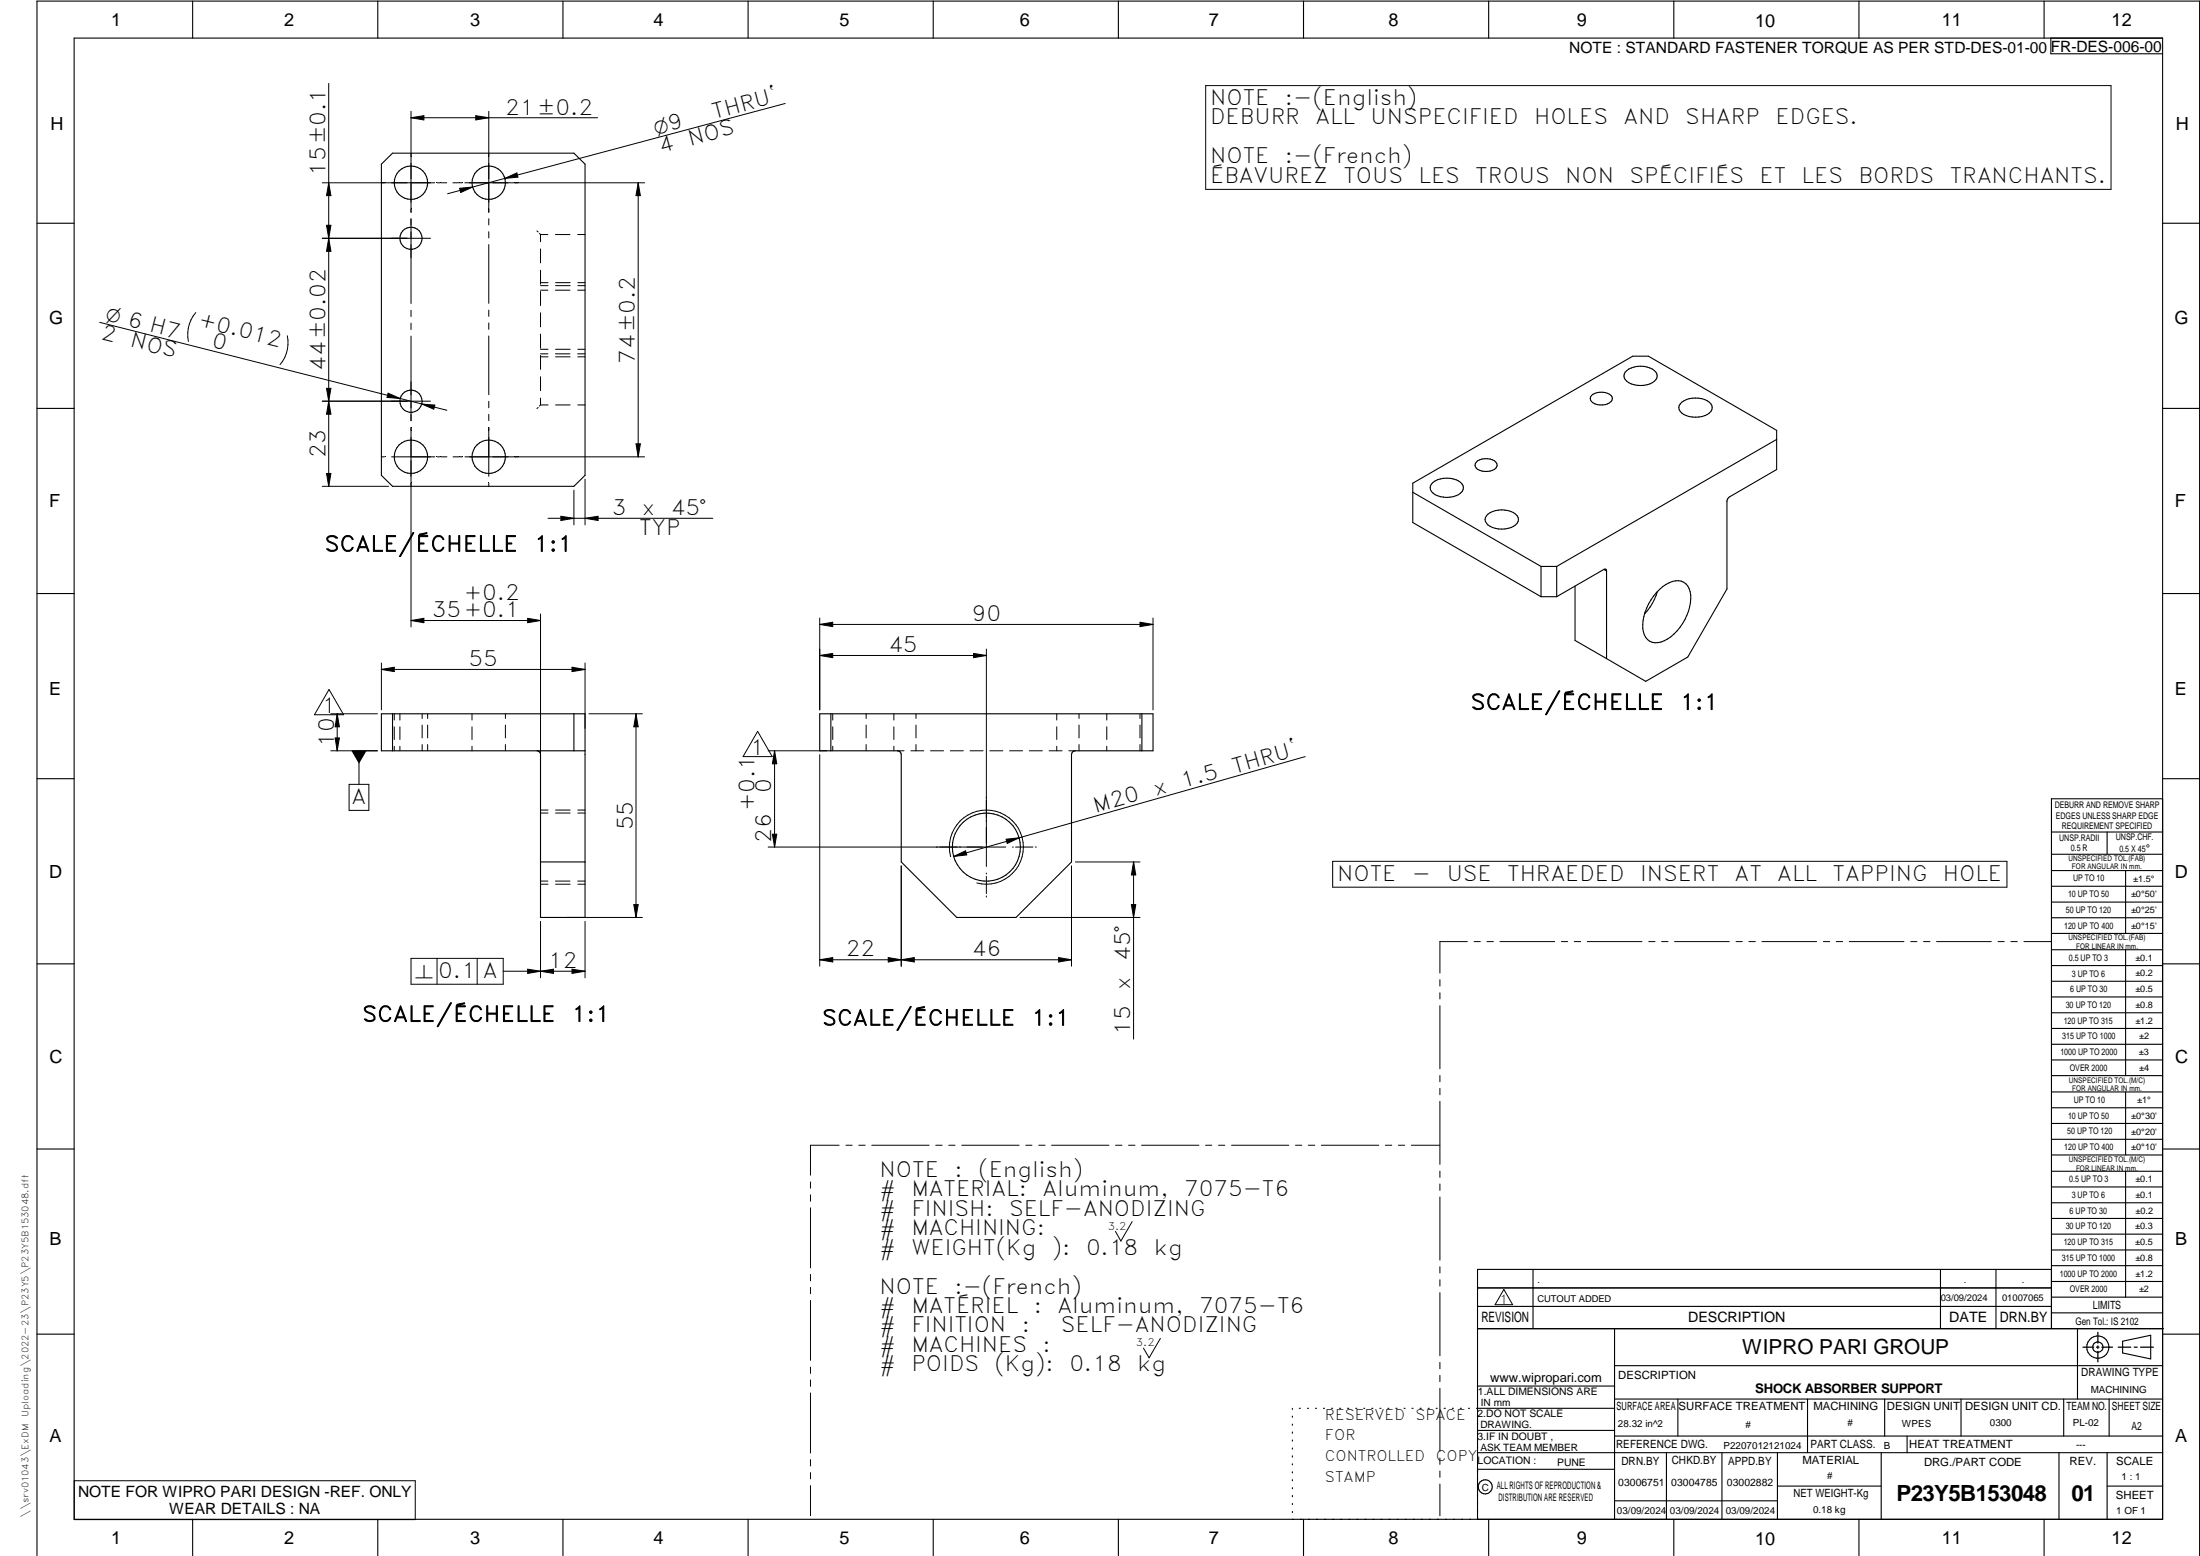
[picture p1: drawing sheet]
<svg xmlns="http://www.w3.org/2000/svg" width="594mm" height="420mm" viewBox="0 0 594 420" stroke-linecap="round" stroke-linejoin="round" font-family="sans-serif">
<g fill="none" stroke="#000" stroke-width=".3">
<path d="M20 10.3h564v400h-564zM52 .3v10M102 .3v10M152 .3v10M202 .3v10M252 .3v10M302 .3v10M352 .3v10M402 .3v10M452 .3v10M502 .3v10M552 .3v10"/>
<path d="M553.8 10.3v4.2h30.2M103 44.3l3-2.9h49l3 2.9v84.1l-3 2.9h-49l-3-2.9zM10 60.3h10M584 60.3h10M10 110.3h10M429.8 106.8a4.1 4.1 0 0 1 5.5 .4 1.8 1.8 0 0 1-1.8 2.1h-.7a2.9 2.9 0 0 1-3.4-1.7zM439.3 100.1a6.3 6.3 0 0 1 7.9 .4 1.89 1.89 0 0 1-1 2.8 6.3 6.3 0 0 1-7.3-.8 1.67 1.67 0 0 1 .4-2.4zM454.1 108.6a6.4 6.4 0 0 1 7.9 .5 1.91 1.91 0 0 1-1 2.8 6.5 6.5 0 0 1-7.3-.8 1.66 1.66 0 0 1 .4-2.5zM479.8 118.7l-59.4 34.3M584 110.3h10M381.5 132.9l34.6 20.1M387 130.3a6.4 6.4 0 0 1 7.8 .4 1.91 1.91 0 0 1-.9 2.9 6.5 6.5 0 0 1-7.4-.9 1.72 1.72 0 0 1 .5-2.4z"/>
<path d="M398.6 124.8a4.2 4.2 0 0 1 5.3 0 1.36 1.36 0 0 1-.9 2.2 3.8 3.8 0 0 1-4.6-1v-.8zM401.8 138.9a6.3 6.3 0 0 1 7.9 .4 1.89 1.89 0 0 1-1 2.8 6.3 6.3 0 0 1-7.3-.8 1.61 1.61 0 0 1 .4-2.4zM416.1 153v8.1M416.1 153h4.3M420.4 153v8.1M425.3 158.2v14.7l19.1 11.1 11.4-6.6 10.5-18.4 .1-24 .7-.8 12.7-7.4v-10.6l-34.7-20h-4.2l-59.4 34.3v10.6l34.6 20M433.1 153.8l-12.7 7.3M433.1 153.8l.5-.1 .2 .5M433.1 153.8l.7 .4M433.8 154.2v23.6M447.6 159.7l-1.4 3.2-2.1 2.9M10 160.3h10"/>
<path d="M416.1 161.1h4.3M447.3 160a7.4 7.4 0 0 1 6.7-3.1 4.2 4.2 0 0 1 2.6 4.8 14 14 0 0 1-7.2 11.3 3.7 3.7 0 0 1-3.9 .1 3.7 3.7 0 0 1-1.9-3.4 13.6 13.6 0 0 1 3.7-9.7zM584 160.3h10M106 192.7v10M155 192.7v10M221.4 192.7h90v10h-21a1.01 1.01 0 0 0-1.1 1.1v28.9l-14.9 15h-16l-15-15v-28.9a1.01 1.01 0 0 0-1-1.1h-21zM224.4 192.7v10M308.3 192.7v10M10 210.3h10M145 202.7a1.01 1.01 0 0 1 1 1.1v43.9h12v-55h-55v10h55M584 215.7h-30v143.1M584 210.3h10"/>
<path d="M146 232.7h12M554 224.7h30M554 230.7h30M554 235.1h30M554 239.3h30M569 224.7v6M574 235.1v17M554 243.6h30M554 247.8h30M554 252.1h30M554 256.5h30M574 256.5v33.9"/>
<path d="M10 260.3h10M554 260.7h30M554 265h30M554 269.2h30M554 273.5h30M554 277.7h30M584 260.3h10M554 282h30M554 286.2h30M554 290.4h30M554 294.9h30M554 299.1h30"/>
<path d="M574 294.9v17M10 310.3h10M554 303.4h30M554 307.6h30M554 311.9h30M554 316.3h30M574 316.3v34M584 310.3h10M554 320.5h30M554 324.8h30M554 329h30M554 333.2h30"/>
<path d="M554 337.5h30M399 358.8h185.2M399 352.8h155M399 347.8h155M414 342.8v16M436 358.8v51.5M524 342.8v16M539 342.8v16M554 341.8h30M554 346h30M554 350.3h30M554 354.5h30"/>
<path d="M554 342.8h-155v67.5M561 358.8v19M10 360.3h10M399 374.3h37M436 377.8h148M453.1 377.8v10M488.1 377.8v14.5M508.9 377.8v10M529.5 377.8v10M557.3 377.8v10M569.5 377.8v10M573.2 362.2l7.6-1.6v6.3l-7.6-1.6z"/>
<path d="M584 368.8h-148M584 360.3h10M349 380.3v.3M349 382.4v.3M349 384.6v.3M349 386.7v.3M349 388.8v.3M349 391v.3M349 393.1v.3M349 395.3v.3M349 397.4v.3M349 399.5v.3"/>
<path d="M350.9 380.3h.2M353.1 380.3h.2M355.2 380.3h.3M357.4 380.3h.3M359.6 380.3h.3M361.7 380.3h.3M363.9 380.3h.3M366.1 380.3h.3M368.3 380.3h.2M370.4 380.3h.3M372.6 380.3h.3M374.8 380.3h.3"/>
<path d="M376.9 380.3h.4M379.1 380.3h.3M381.3 380.3h.3M383.4 380.3h.4M385.6 380.3h.3M387.8 380.3h.3M390 380.3h.3M392.2 380.3h.3M394.3 380.3h.3M396.5 380.3h.3M398.7 380.3h37.3M399 396.7h37"/>
<path d="M399 392.3h185M399 386.2h37M436 387.8h148M450 392.3v18M465 392.3v18M480 392.3v18M508 392.3v18M515 387.8v4.5M556 392.3v18M569 392.3v18M52 410.3v9.7M102 410.3v9.7"/>
<path d="M152 410.3v9.7M202 410.3v9.7M252 410.3v9.7M302 410.3v9.7M349 401.7v.3M349 403.8v.4M349 406v.3M349 408.1v.3M352 410.3v9.7M402 410.3v9.7M436 405.3h44M452 410.3v9.7"/>
<path d="M480 401.3h28M502 410.3v9.7M552 410.3v9.7M569 401.3h15M10 420v-419.7h584v419.7"/>
<circle cx="111" cy="49.3" r="4.5"/>
<circle cx="132" cy="49.3" r="4.5"/>
<circle cx="111" cy="64.3" r="3"/>
<circle cx="111" cy="108.3" r="3"/>
<circle cx="111" cy="123.3" r="4.5"/>
<circle cx="132" cy="123.3" r="4.5"/>
<circle cx="266.4" cy="228.7" r="9.2"/>
<circle cx="566.5" cy="363.7" r="1.39"/>
<circle cx="566.5" cy="363.8" r="3"/>
<circle cx="401.1" cy="401.5" r="1.9"/>
</g>
<g fill="none" stroke="#000" stroke-width=".27">
<path d="M88.8 22.5v108.8M111 30.1v27.3M111 31.8l3.5-.6v1.2zM111 31.8h50.4M128.5 31.2l3.5 .6-3.5 .6zM132 30.1v27.3M212 27.9l-91.1 24.4M325.6 23.1h244.5v28h-244.5zM87 49.4h30.4M88.8 49.4l.6 3.4h-1.2zM111 59.1v22.9M118.1 49.4h.7"/>
<path d="M119 49.4h1.6M122.3 49.4h1.6M124.1 50.8l3.5-.3-3.2 1.5zM124.2 49.4h.6M125.5 49.4h48.6M132 59.1v1.6M136.3 48.2l3.3-1.5 .3 1.1zM172.3 49.4l.6 3.4h-1.2zM172.3 49.4v74M88.2 60.8h1.2l-1.2 7.1h1.2zM116.2 64.3h-29.2M132 62.6v1.7"/>
<path d="M132 66v15.9M145 62.4l.3 .3M145.7 63l.3 .3M146 77.1h2M146 76.3h2M146 78.4h1.9M146 63.3h1.9M146 63.3v2M146 67.2v3.8M146 73v3.8M146 78.7v3.8M150 78.4h3.9"/>
<path d="M150 63.3h3.9M150 77.1h4M150 76.3h4M156 78.4h2M156 63.3h2M156 77.1h2M156 76.3h2M26.9 87l93.8 23.8M52.9 84.4a9.1 9.1 0 0 0-2 7.8M77.6 90.7a9.1 9.1 0 0 1-2 7.8M111 83.8v1.7M111 87.2v1.8"/>
<path d="M111 90.8v22.8M132 83.7v1.7M132 87.2v1.7M132 90.7v15.9M146 95.5h1.9M146 96.4h2M146 84.5v3.8M146 90.2v3.8M146 96v3.7M146 94.3h2M150 95.5h3.9M150 96.4h4"/>
<path d="M150 94.3h4M156 95.5h2M156 96.4h2M156 94.3h2M87 108.3h29.2M88.2 104.9h1.2l-.6 3.4zM88.8 108.3l.6 3.5h-1.2zM104.8 106.2l3.3 1.4-3.6-.3zM111 115.4v53.9M113.9 109.1l3.5 .3-.3 1.1zM132 108.4v1.7M132 111.9v1.7"/>
<path d="M132 115.4v13.2M145.3 110l-.3 .3M146 109.3l-.3 .3M146 109.3h2M146 101.7v3.8M146 107.5v1.8M150 109.3h4M156 109.3h2M171.7 119.8h1.2l-.6 3.6zM87 131.3h17.9M88.2 127.8h1.2l-.6 3.5zM103.2 123.4h.6"/>
<path d="M105.7 123.4h11.7M118.1 123.4h.7M119.1 123.4h1.6M122.3 123.4h1.6M124.2 123.4h.6M125.6 123.4h48.5M132 130.5v.6M148 140h44.5M151.5 139.4l3.5 .6-3.5 .5zM155 132.4v9.3M158 129.4v12.3M158 140l3.5-.6v1.1z"/>
<path d="M103 179v12.7M111 167.6h35M111 167.6l3.5-.6v1.1zM142.5 167l3.5 .6-3.5 .5zM146 165.8v43M158 179v17.7M221.4 166.9v24.8M221.4 177h45M221.4 168.6h90M221.4 168.6l3.5-.6v1.2zM221.4 177l3.5-.6v1.2zM262.9 176.4l3.5 .6-3.5 .6z"/>
<path d="M266.4 175.3v58.7M307.8 168l3.6 .6-3.6 .6zM311.4 166.9v24.8M88.9 186.2l3.9 6.8h-7.9zM89.3 192.7h12.6M90.5 199.3h1.1l-.5 3.4zM91.1 192.7l.5 3.6h-1.1zM91.1 192.7v10M103 180.8l3.5-.6v1.2zM103 180.8h55M106.5 192.7v1.7M106.5 196.3v3.4"/>
<path d="M108 192.7v1.7M108 196.3v3.4M114 192.7v1.3M114 195.8v3.5M115.5 192.7v1.3M115.5 195.8v3.5M127.5 192.7v1.7M127.5 196.3v3.4M136.5 192.7v1.3M136.5 195.8v3.5M154.5 180.2l3.5 .6-3.5 .6zM159 192.7h14.5"/>
<path d="M171.7 192.7l.6 3.6h-1.2zM171.7 192.7v55M204.6 197.5l3.9 6.8h-7.8zM224.9 192.7v1.7M224.9 196.3v3.4M233.9 192.7v1.3M233.9 195.8v3.5M241.4 192.7v1.7M241.4 196.3v3.4M247.3 192.7v1.3M247.3 195.8v3.5M285.4 192.7v1.7"/>
<path d="M285.4 196.3v3.4M291.4 192.7v1.3M291.4 195.8v3.5M298.9 192.7v1.7M298.9 196.3v3.4M307.8 192.7v1.3M307.8 195.8v3.5M89.3 202.7h12.6M94.3 211.8h5.3v7h-5.3zM96.9 202.7v9.1M106.5 201.5v1.2M108 201.5v1.2"/>
<path d="M114 201v1.7M115.5 201v1.7M127.5 201.5v1.2M136.5 201v1.7M146 218.7h2M146 219.5h2M150 218.7h4M150 219.5h4M156 218.7h2M156 219.5h2M207.4 202.7h15.9M209.2 202.7v26"/>
<path d="M209.2 202.7l.6 3.5h-1.2zM221.4 203.8v57.1M224.9 201.5v1.2M233.9 201v1.7M241.4 201.5v1.2M242.4 202.7h1.7M245.9 202.7h3.6M247.3 201v1.7M251.3 202.7h3.5M256.6 202.7h3.5M262 202.7h3.5M267.3 202.7h3.5"/>
<path d="M272.6 202.7h3.5M278 202.7h3.5M283.3 202.7h3.5M285.4 201.5v1.2M288.6 202.7h1.8M291.4 201v1.7M298.9 201.5v1.2M307.8 201v1.7M352.5 204.3l-77.3 21.9M146 238.8h2M146 237.9h1.9M150 237.9h3.9"/>
<path d="M150 238.8h4M156 237.9h2M156 238.8h2M207.4 228.7h64.2M208.6 225.3h1.2l-.6 3.4zM243.4 233.8v27.1M256.7 231.4a10 10 0 0 1 8.8-12.6 10 10 0 0 1 10.8 10.8 10 10 0 0 1-12.5 8.8M257.5 231.3l3.2-1.6 .4 1.1zM266.4 235.8v.2M266.4 236.6v4.7M271.7 226.6l3.5-.4-3.2 1.6zM273.4 228.7h.2"/>
<path d="M274.2 228.7h4.7M275.2 226.2l-17.7 5.1M279.6 228.7h.3M289.3 233.8v27.1M290.4 232.7h17.4M306.1 232.7l.6 3.6h-1.2zM306.1 232.7v47.9M359.9 232.6h182v7h-182zM111 258.8h24.9v7h-24.9zM118 258.8v7M128.9 258.8v7M146 248.8v15.2"/>
<path d="M153 247.7h20.5M158 248.8v15.2M171.1 244.3h1.2l-.6 3.4zM221.4 259.2l3.5-.6v1.2zM221.4 259.2h67.9M239.9 258.6l7 1.2v-1.2l-7 1.2zM266.4 241.9v.3M275.4 247.7h32.4M285.9 258.6l3.4 .6-3.4 .6zM305.5 244.3h1.2l-.6 3.4zM396.2 254.3h-7.4v8.5M398.1 254.3h1.6"/>
<path d="M401.5 254.3h1.8M405 254.3h14.8M421.6 254.3h1.7M425.1 254.3h1.7M428.6 254.3h14.8M445.2 254.3h1.7M448.7 254.3h1.7M452.2 254.3h14.8M468.8 254.3h1.7M472.3 254.3h1.7M475.8 254.3h14.8M492.4 254.3h1.7"/>
<path d="M495.8 254.3h1.8M499.4 254.3h14.7M516 254.3h1.6M519.4 254.3h1.8M522.9 254.3h14.8M539.5 254.3h1.7M543 254.3h1.7M546.5 254.3h7.4M135.9 262.3h22.1M142.5 261.7l3.5 .6-3.5 .5zM146 262.3l3.5-.6v1.1zM154.5 261.7l3.5 .6-3.5 .5z"/>
<path d="M388.8 264.5v1.8M388.8 268.1v1.6M388.8 271.6v17M388.8 290.4v1.7M388.8 293.9v1.7M388.8 297.4v17M218.9 319.2v1.6M226.6 309.2h-7.7v8.1M228.4 309.2h1.7M231.9 309.2h1.7M235.4 309.2h15.5M252.7 309.2h1.7"/>
<path d="M256.2 309.2h1.7M259.7 309.2h15.5M277 309.2h1.7M280.5 309.2h1.7M284 309.2h15.5M301.2 309.2h1.8M304.8 309.2h1.7M308.3 309.2h15.5M325.5 309.2h1.7M329.1 309.2h1.6M332.6 309.2h15.4M349.8 309.2h1.7"/>
<path d="M353.3 309.2h1.7M356.8 309.2h15.5M374.1 309.2h1.7M377.6 309.2h1.7M381.1 309.2h7.7M388.8 316.2v1.7M388.8 319.7v1.7M218.9 322.6v1.8M218.9 326.1v16.2M305.7 329.9l-3 5.2-1.5-2.6M388.8 323.2v17.1M218.9 344.1v1.8"/>
<path d="M218.9 347.6v1.7M218.9 351.2v16.1M388.8 342.1v1.6M388.8 345.6v1.7M388.8 349v17.1M406.1 348.2l2.4 4.1h-4.8zM218.9 369.1v1.7M218.9 372.6v1.8M218.9 376.1v16.2M313.3 361.4l-3 5.2-1.5-2.6M388.8 367.9v1.7M388.8 371.4v1.7"/>
<path d="M388.8 374.9v17M20.1 399.8h92v10.5h-92zM218.9 394.1v1.8M218.9 397.6v1.7M388.8 393.7v1.7M388.8 397.2v1.7M218.9 401.2v8.1M388.8 400.7v8.6"/>
</g>
<path d="M566.5 359.7v3M562.5 363.8h2.9M566.1 363.8h.7M566.5 363.4v.7M566.5 364.9v2.8M567.6 363.8h2.9M572 363.8h3.4M576.3 363.8h.8M578 363.8h3.5" fill="none" stroke="#000" stroke-width=".34"/>
<g fill="#000">
<path d="M111 31.8l3.5-.6v1.2zM128.5 31.2l3.5 .6-3.5 .6zM88.8 49.4l.6 3.4h-1.2zM124.1 50.8l3.5-.3-3.2 1.5zM136.3 48.2l3.3-1.5 .3 1.1zM172.3 49.4l.6 3.4h-1.2zM88.8 64.3l.6 3.6h-1.2zM88.2 60.8h1.2l-.6 3.5zM88.8 108.3l.6 3.5h-1.2zM88.2 104.9h1.2l-.6 3.4zM104.8 106.2l3.3 1.4-3.6-.3zM113.9 109.1l3.5 .3-.3 1.1z"/>
<path d="M171.7 119.8h1.2l-.6 3.6zM88.2 127.8h1.2l-.6 3.5zM151.5 139.4l3.5 .6-3.5 .5zM158 140l3.5-.6v1.1zM111 167.6l3.5-.6v1.1zM142.5 167l3.5 .6-3.5 .5zM221.4 177l3.5-.6v1.2zM221.4 168.6l3.5-.6v1.2zM262.9 176.4l3.5 .6-3.5 .6zM307.8 168l3.6 .6-3.6 .6zM90.5 199.3h1.1l-.5 3.4zM91.1 192.7l.5 3.6h-1.1z"/>
<path d="M103 180.8l3.5-.6v1.2zM154.5 180.2l3.5 .6-3.5 .6zM171.7 192.7l.6 3.6h-1.2zM94.9 202.7h4.1l-2.1 3.5zM209.2 202.7l.6 3.5h-1.2zM208.6 225.3h1.2l-.6 3.4zM257.5 231.3l3.2-1.6 .4 1.1zM271.7 226.6l3.5-.4-3.2 1.6zM306.1 232.7l.6 3.6h-1.2zM171.1 244.3h1.2l-.6 3.4zM221.4 259.2l3.5-.6v1.2zM239.9 258.6l3.5 .6-3.5 .6z"/>
<path d="M243.4 259.2l3.5-.6v1.2zM285.9 258.6l3.4 .6-3.4 .6zM305.5 244.3h1.2l-.6 3.4zM142.5 261.7l3.5 .6-3.5 .5zM146 262.3l3.5-.6v1.1zM154.5 261.7l3.5 .6-3.5 .5z"/>
</g>
<g font-size="6">
<text x="512.1" y="405.2">P23Y5B153048</text>
<text x="559.4" y="405.2">01</text>
</g>
<g font-size="5.7">
<text x="326.8" y="28.4">NOTE</text>
<text x="346.9" y="28.4">:-(English)</text>
<text x="136.4" y="30.9">21±0.2</text>
<text x="192.9" y="32.2" transform="rotate(-15 192.9 32.2)">THRU`</text>
<text x="326.8" y="33.6">DEBURR</text>
<text x="355.2" y="33.6">ALL</text>
<text x="370.1" y="33.6">UNSPECIFIED</text>
<text x="414.2" y="33.6">HOLES</text>
<text x="438.4" y="33.6">AND</text>
<text x="455.1" y="33.6">SHARP</text>
<text x="479.5" y="33.6">EDGES.</text>
<text x="178.5" y="41.4" transform="rotate(-15 178.5 41.4)">4</text>
<text x="186.3" y="39.4" transform="rotate(-15 186.3 39.4)">NOS</text>
<text x="87.9" y="47.5" transform="rotate(-90 87.9 47.5)">15±0.1</text>
<text x="326.8" y="44.1">NOTE</text>
<text x="346.9" y="44.1">:-(French)</text>
<text x="326.8" y="49.4">ÉBAVUREZ</text>
<text x="362.8" y="49.4">TOUS</text>
<text x="383.1" y="49.4">LES</text>
<text x="398.4" y="49.4">TROUS</text>
<text x="422.7" y="49.4">NON</text>
<text x="440" y="49.4">SPÉCIFIÉS</text>
<text x="475.1" y="49.4">ET</text>
<text x="486.5" y="49.4">LES</text>
<text x="501.9" y="49.4">BORDS</text>
<text x="526.5" y="49.4">TRANCHANTS.</text>
<text x="53.2" y="88.1" transform="rotate(14 53.2 88.1)">+0.012</text>
<text x="27" y="91.6" transform="rotate(14 27 91.6)">2</text>
<text x="34.9" y="93.6" transform="rotate(14 34.9 93.6)">NOS</text>
<text x="56.9" y="93.7" transform="rotate(14 56.9 93.7)">0</text>
<text x="87.9" y="100.2" transform="rotate(-90 87.9 100.2)">44±0.02</text>
<text x="171.4" y="98.2" transform="rotate(-90 171.4 98.2)">74±0.2</text>
<text x="87.9" y="123.8" transform="rotate(-90 87.9 123.8)">23</text>
<text x="165.2" y="139.1">3</text>
<text x="173.3" y="139.1">x</text>
<text x="181.1" y="139.1">45°</text>
<text x="87.7" y="148.9">SCALE/ÉCHELLE</text>
<text x="144.2" y="148.9">1:1</text>
<text x="172.6" y="144.4">TYP</text>
<text x="116.6" y="166.7">35+0.1</text>
<text x="125.2" y="162.1">+0.2</text>
<text x="262.4" y="167.8">90</text>
<text x="126.5" y="179.9">55</text>
<text x="239.9" y="176.1">45</text>
<text x="397.1" y="191.6">SCALE/ÉCHELLE</text>
<text x="453.7" y="191.6">1:1</text>
<text x="86.9" y="192.5">1</text>
<text x="90.2" y="201.7" transform="rotate(-90 90.2 201.7)">10</text>
<text x="202.6" y="203.8">1</text>
<text x="333.3" y="208.9" transform="rotate(-16 333.3 208.9)">THRU`</text>
<text x="208.3" y="214" transform="rotate(-90 208.3 214)">0</text>
<text x="312" y="214.9" transform="rotate(-16 312 214.9)">x</text>
<text x="319.5" y="212.8" transform="rotate(-16 319.5 212.8)">1.5</text>
<text x="94.9" y="217">A</text>
<text x="203.7" y="219" transform="rotate(-90 203.7 219)">+0.1</text>
<text x="295.9" y="219.5" transform="rotate(-16 295.9 219.5)">M20</text>
<text x="170.9" y="224.2" transform="rotate(-90 170.9 224.2)">55</text>
<text x="208.3" y="227.6" transform="rotate(-90 208.3 227.6)">26</text>
<text x="361.1" y="237.8">NOTE</text>
<text x="381.3" y="237.8">-</text>
<text x="390.7" y="237.8">USE</text>
<text x="407" y="237.8">THRAEDED</text>
<text x="442.9" y="237.8">INSERT</text>
<text x="468.4" y="237.8">AT</text>
<text x="479.9" y="237.8">ALL</text>
<text x="494.9" y="237.8">TAPPING</text>
<text x="524.6" y="237.8">HOLE</text>
<text x="148" y="261.4">12</text>
<text x="228.4" y="258.3">22</text>
<text x="262.4" y="258.3">46</text>
<text x="305.2" y="259.5" transform="rotate(-90 305.2 259.5)">45°</text>
<text x="118.4" y="264">0.1 A</text>
<text x="305.2" y="267.3" transform="rotate(-90 305.2 267.3)">x</text>
<text x="97.8" y="275.8">SCALE/ÉCHELLE</text>
<text x="154.4" y="275.8">1:1</text>
<text x="222" y="276.9">SCALE/ÉCHELLE</text>
<text x="278.5" y="276.9">1:1</text>
<text x="305.2" y="279.4" transform="rotate(-90 305.2 279.4)">15</text>
<text x="237.5" y="317.8">NOTE</text>
<text x="257.7" y="317.8">:</text>
<text x="264.1" y="317.8">(English)</text>
<text x="237.5" y="323">#</text>
<text x="246.1" y="323">MATERIAL:</text>
<text x="281.5" y="323">Aluminum,</text>
<text x="319.8" y="323">7075-T6</text>
<text x="237.5" y="328.3">#</text>
<text x="246.1" y="328.3">FINISH:</text>
<text x="272.5" y="328.3">SELF-ANODIZING</text>
<text x="237.5" y="333.5">#</text>
<text x="246.1" y="333.5">MACHINING:</text>
<text x="237.5" y="338.8">#</text>
<text x="246.1" y="338.8">WEIGHT(Kg</text>
<text x="284" y="338.8">):</text>
<text x="293.3" y="338.8">0.18</text>
<text x="311.6" y="338.8">kg</text>
<text x="237.5" y="349.3">NOTE</text>
<text x="257.7" y="349.3">:-(French)</text>
<text x="237.5" y="354.5">#</text>
<text x="237.5" y="359.8">#</text>
<text x="246.1" y="359.8">FINITION</text>
<text x="246.1" y="354.5">MATÉRIEL</text>
<text x="275.9" y="359.8">:</text>
<text x="279.2" y="354.5">:</text>
<text x="285.6" y="354.5">Aluminum,</text>
<text x="286.5" y="359.8">SELF-ANODIZING</text>
<text x="323.8" y="354.5">7075-T6</text>
<text x="237.5" y="365">#</text>
<text x="246.1" y="365">MACHINES</text>
<text x="281.5" y="365">:</text>
<text x="237.5" y="370.3">#</text>
<text x="246.1" y="370.3">POIDS</text>
<text x="268.5" y="370.3">(Kg):</text>
<text x="288.8" y="370.3">0.18</text>
<text x="307.1" y="370.3">kg</text>
</g>
<text font-size="5.6" x="470.5" y="365.5">WIPRO PARI GROUP</text>
<g font-size="5.4">
<text x="177.1" y="36.4" transform="rotate(-15 177.1 36.4)">O9</text>
<text x="28.3" y="86.5" transform="rotate(14 28.3 86.5)">O 6 H7</text>
<text x="112.1" y="264">n</text>
</g>
<g font-size="4.9">
<text x="30" y="6.9">1</text>
<text x="76.7" y="6.9">2</text>
<text x="127" y="6.9">3</text>
<text x="176.5" y="6.9">4</text>
<text x="226.7" y="6.9">5</text>
<text x="275.4" y="6.9">6</text>
<text x="326.4" y="6.9">7</text>
<text x="375" y="6.9">8</text>
<text x="425.8" y="6.9">9</text>
<text x="473.9" y="7.3">10</text>
<text x="524.3" y="6.9">11</text>
<text x="570.2" y="6.9">12</text>
<text x="13.6" y="35.1">H</text>
<text x="587.6" y="35.1">H</text>
<text x="13.2" y="87.5">G</text>
<text x="587.2" y="87.5">G</text>
<text x="13.2" y="137">F</text>
<text x="587.2" y="137">F</text>
<text x="13.2" y="187.6">E</text>
<text x="587.2" y="187.6">E</text>
<text x="13.2" y="237">D</text>
<text x="587.2" y="237">D</text>
<text x="13.4" y="287.1">C</text>
<text x="587.4" y="287.1">C</text>
<text x="13.4" y="336.2">B</text>
<text x="587.4" y="336.2">B</text>
<text x="13.4" y="389.3">A</text>
<text x="587.4" y="389.3">A</text>
<text x="30" y="416.9">1</text>
<text x="76.7" y="416.9">2</text>
<text x="127" y="416.9">3</text>
<text x="176.5" y="416.9">4</text>
<text x="226.7" y="416.9">5</text>
<text x="275.4" y="416.9">6</text>
<text x="326.4" y="416.9">7</text>
<text x="375" y="416.9">8</text>
<text x="425.8" y="416.9">9</text>
<text x="473.9" y="417.3">10</text>
<text x="524.3" y="416.9">11</text>
<text x="570.2" y="416.9">12</text>
</g>
<g font-size="4.2">
<text x="423.7" y="14.3">NOTE : STANDARD FASTENER TORQUE AS PER STD-DES-01-00</text>
<text x="553.8" y="14">FR-DES-006-00</text>
<text x="21.1" y="404.3">NOTE FOR WIPRO PARI DESIGN -REF. ONLY</text>
<text x="45.7" y="408.8">WEAR DETAILS : NA</text>
</g>
<g font-size="3.9">
<text x="400" y="357.1">REVISION</text>
<text x="455.9" y="357.1">DESCRIPTION</text>
<text x="526.4" y="357.1">DATE</text>
<text x="540" y="357.1">DRN.BY</text>
<text x="357.8" y="383.3">RESERVED</text>
<text x="382.3" y="383.3">SPACE</text>
<text x="357.8" y="388.9">FOR</text>
<text x="357.8" y="394.5">CONTROLLED</text>
<text x="387.8" y="394.5">COPY</text>
<text x="357.8" y="400">STAMP</text>
</g>
<text font-size="3.6" x="474" y="376.1">SHOCK ABSORBER SUPPORT</text>
<text font-size="3.5" x="402.4" y="373.3">www.wipropari.com</text>
<text font-size="3.4" x="404.9" y="352">1</text>
<g font-size="3.1">
<text x="565.1" y="353.5">LIMITS</text>
<text x="562" y="371.7">DRAWING TYPE</text>
<text x="437" y="372.3">DESCRIPTION</text>
<text x="436.5" y="380.8">SURFACE AREA</text>
<text x="453.3" y="380.8">SURFACE TREATMENT</text>
<text x="489.7" y="380.8">MACHINING</text>
<text x="509.5" y="380.8">DESIGN UNIT</text>
<text x="530.6" y="380.8">DESIGN UNIT CD.</text>
<text x="558" y="380.6">TEAM NO.</text>
<text x="570.3" y="380.7">SHEET SIZE</text>
<text x="575.6" y="386.1">A2</text>
<text x="436.4" y="391.1">REFERENCE DWG.</text>
<text x="437.8" y="395.5">DRN.BY</text>
<text x="451.4" y="395.4">CHKD.BY</text>
<text x="466.6" y="395.5">APPD.BY</text>
<text x="486.7" y="395.4">MATERIAL</text>
<text x="488.9" y="390.9">PART CLASS.</text>
<text x="515.6" y="390.9">HEAT TREATMENT</text>
<text x="519.6" y="395.9">DRG./PART CODE</text>
<text x="558.9" y="395.5">REV.</text>
<text x="571.4" y="395.6">SCALE</text>
<text x="484.3" y="404.2">NET WEIGHT-Kg</text>
<text x="571.4" y="404.7">SHEET</text>
</g>
<text font-size="3" x="579.5" y="230.1">°</text>
<g font-size="2.8">
<text x="299.1" y="332.1">3.2</text>
<text x="560.4" y="357.7">Gen Tol.: IS 2102</text>
<text x="306.7" y="363.6">3.2</text>
<text x="399.1" y="376.6">1.ALL DIMENSIONS ARE</text>
<text x="399" y="382.7">2.DO NOT SCALE</text>
<text x="399" y="388.7">3.IF IN DOUBT ,</text>
<text x="399" y="395.4">LOCATION :</text>
<text x="420.5" y="396">PUNE</text>
<text x="404.2" y="402">ALL RIGHTS OF REPRODUCTION &amp;</text>
<text x="437" y="401.2">03006751</text>
<text x="451.3" y="401.2">03004785</text>
<text x="466.3" y="401.2">03002882</text>
<text x="404.7" y="405.4">DISTRIBUTION ARE RESERVED</text>
</g>
<g font-size="2.7">
<text x="564.6" y="376.2">MACHINING</text>
<text x="399.9" y="379.7">IN mm</text>
<text x="399.7" y="385.7">DRAWING.</text>
<text x="436.9" y="385.4">28.32 in^2</text>
<text x="471.4" y="385.5">#</text>
<text x="498.9" y="385">#</text>
<text x="513.6" y="385.3">WPES</text>
<text x="537.3" y="385.1">0300</text>
<text x="559.7" y="385.1">PL-02</text>
<text x="399.7" y="391.8">ASK TEAM MEMBER</text>
<text x="465.4" y="391.2">P2207012121024</text>
<text x="508.7" y="391.2">B</text>
<text x="560.6" y="391.1">---</text>
<text x="493.4" y="399.5">#</text>
<text x="572.8" y="399.7">1 : 1</text>
<text x="400.1" y="402.5">C</text>
<text x="436.6" y="408.7">03/09/2024</text>
<text x="450.9" y="408.8">03/09/2024</text>
<text x="466" y="408.9">03/09/2024</text>
<text x="489.6" y="408.5">0.18 kg</text>
<text x="571.4" y="408.7">1 OF 1</text>
</g>
<g font-size="2.5">
<text x="554.9" y="218.3">DEBURR AND REMOVE SHARP</text>
<text x="555.2" y="221">EDGES UNLESS SHARP EDGE</text>
<text x="556.1" y="227.1">UNSP.RADII</text>
<text x="556.8" y="223.8">REQUIREMENT SPECIFIED</text>
<text x="571.4" y="226.9">UNSP.CHF.</text>
<text x="559.2" y="229.9">0.5 R</text>
<text x="572.3" y="230.1">0.5 X 45</text>
<text x="559.8" y="238">UP TO 10</text>
<text x="576.1" y="238.1">±1.5°</text>
<text x="558.5" y="242.2">10 UP TO 50</text>
<text x="575.5" y="242.3">±0°50'</text>
<text x="557.4" y="250.7">120 UP TO 400</text>
<text x="557.9" y="246.5">50 UP TO 120</text>
<text x="575.5" y="250.7">±0°15'</text>
<text x="575.5" y="246.5">±0°25'</text>
<text x="558.7" y="259.4">0.5 UP TO 3</text>
<text x="559.5" y="263.7">3 UP TO 6</text>
<text x="576.6" y="263.6">±0.2</text>
<text x="576.6" y="259.4">±0.1</text>
<text x="559" y="267.9">6 UP TO 30</text>
<text x="576.6" y="267.9">±0.5</text>
<text x="557.8" y="272.2">30 UP TO 120</text>
<text x="576.6" y="272.2">±0.8</text>
<text x="556.9" y="280.7">315 UP TO 1000</text>
<text x="557.3" y="276.4">120 UP TO 315</text>
<text x="576.6" y="276.4">±1.2</text>
<text x="577.7" y="280.7">±2</text>
<text x="556.4" y="284.9">1000 UP TO 2000</text>
<text x="577.6" y="284.9">±3</text>
<text x="558.9" y="289.2">OVER 2000</text>
<text x="577.7" y="289.3">±4</text>
<text x="560" y="297.9">UP TO 10</text>
<text x="577.1" y="297.9">±1°</text>
<text x="558.5" y="302.1">10 UP TO 50</text>
<text x="575.5" y="302.1">±0°30'</text>
<text x="557.4" y="310.6">120 UP TO 400</text>
<text x="558.2" y="306.3">50 UP TO 120</text>
<text x="575.5" y="310.6">±0°10'</text>
<text x="575.5" y="306.4">±0°20'</text>
<text x="558.8" y="319.2">0.5 UP TO 3</text>
<text x="559.4" y="323.4">3 UP TO 6</text>
<text x="576.6" y="319.2">±0.1</text>
<text x="576.6" y="323.5">±0.1</text>
<text x="558.9" y="327.7">6 UP TO 30</text>
<text x="576.7" y="327.7">±0.2</text>
<text x="557.8" y="332">30 UP TO 120</text>
<text x="576.6" y="332">±0.3</text>
<text x="556.8" y="340.5">315 UP TO 1000</text>
<text x="557.3" y="336.3">120 UP TO 315</text>
<text x="576.6" y="336.3">±0.5</text>
<text x="576.6" y="340.5">±0.8</text>
<text x="415.2" y="346.4">.</text>
<text x="530.3" y="346.5">.</text>
<text x="545.9" y="346.4">.</text>
<text x="556.2" y="344.7">1000 UP TO 2000</text>
<text x="576.6" y="344.7">±1.2</text>
<text x="415.2" y="351.5">CUTOUT ADDED</text>
<text x="524.1" y="351.3">03/09/2024</text>
<text x="540.6" y="351.4">01007065</text>
<text x="558.9" y="349">OVER 2000</text>
<text x="577.6" y="349">±2</text>
</g>
<g font-size="2.4">
<text x="7.7" y="382.7" transform="rotate(-90 7.7 382.7)">Uploading\2022-23\P23Y5\P23Y5B153048.dft</text>
<text x="7.7" y="409.8" transform="rotate(-90 7.7 409.8)">\\srv01043\ExDM</text>
</g>
<g font-size="2.1">
<text x="558.5" y="232.4">UNSPECIFIED TOL.(FAB)</text>
<text x="559.5" y="234.7">FOR ANGULAR IN mm.</text>
<text x="558.6" y="253.9">UNSPECIFIED TOL.(FAB)</text>
<text x="560.7" y="256.3">FOR LINEAR IN mm.</text>
<text x="558.7" y="292.3">UNSPECIFIED TOL.(M/C)</text>
<text x="559.6" y="294.7">FOR ANGULAR IN mm.</text>
<text x="558.7" y="313.7">UNSPECIFIED TOL.(M/C)</text>
<text x="560.6" y="316.1">FOR LINEAR IN mm.</text>
</g>
</svg>
